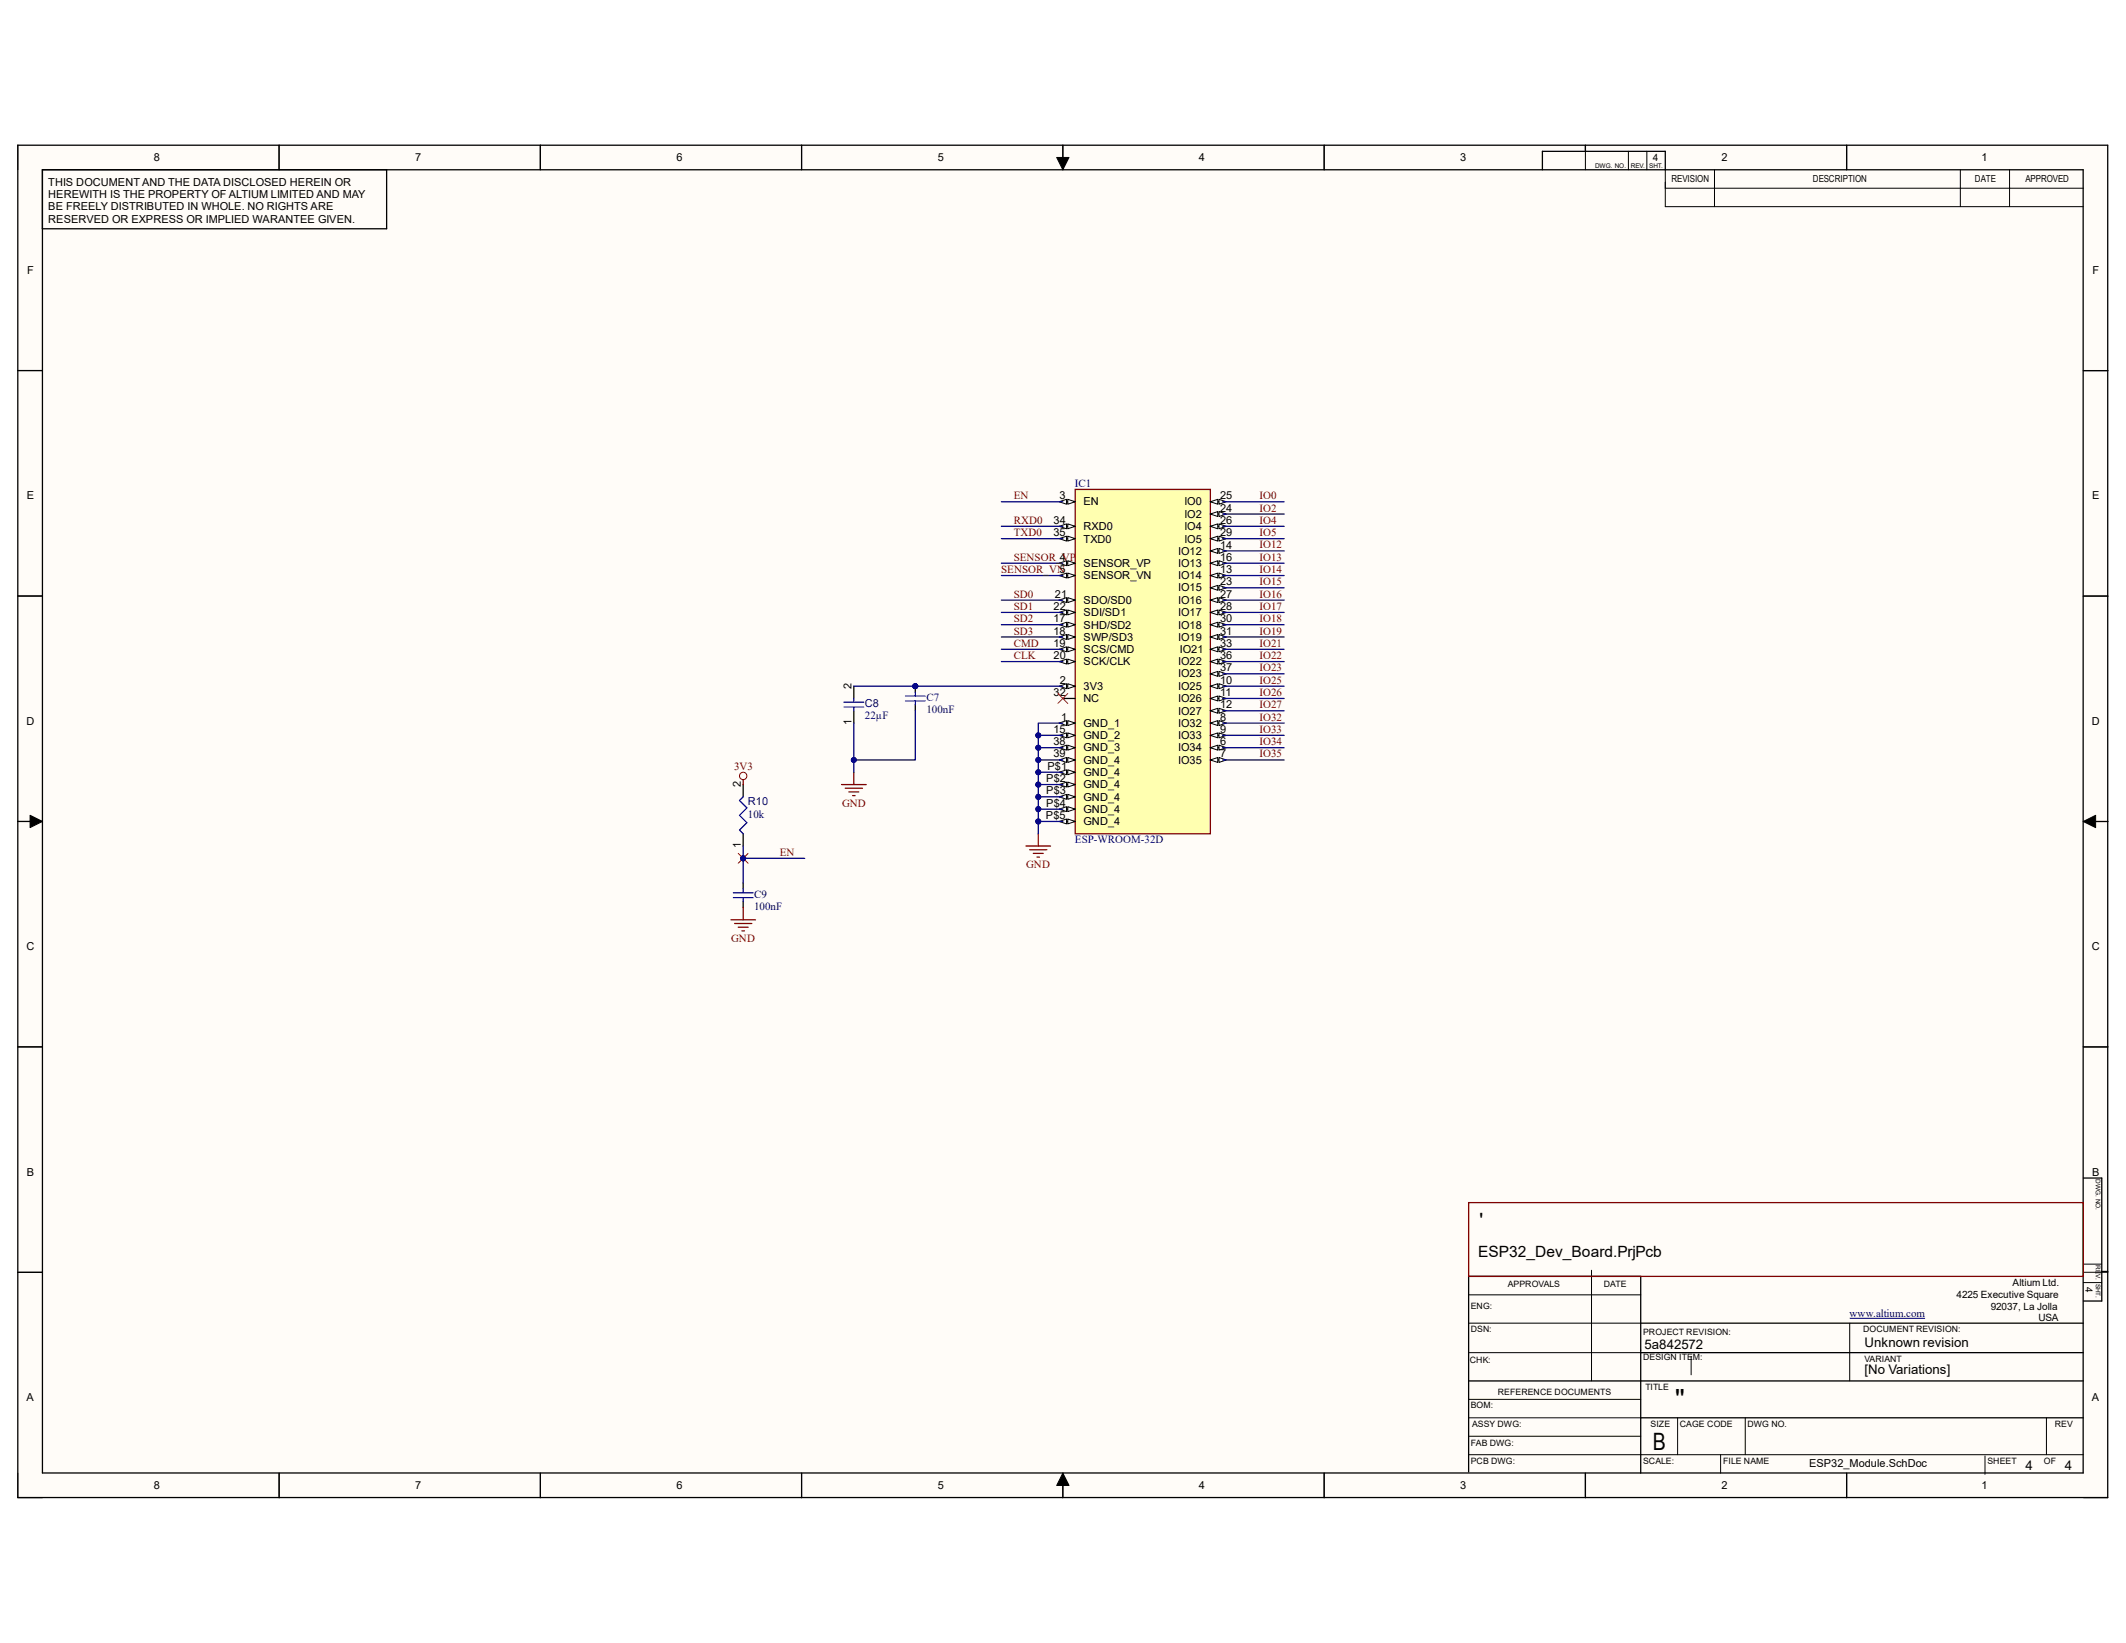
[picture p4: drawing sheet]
<svg xmlns="http://www.w3.org/2000/svg" width="279mm" height="216mm" viewBox="0 0 279 216" stroke-linecap="round" stroke-linejoin="round" font-family="sans-serif">
<g fill="#fffcf8">
<path d="M2.3 19.1h274.7v177.7h-274.7z" fill-rule="evenodd"/>
<path d="M5.6 22.3h268.2v171.3h-268.2z" fill-rule="evenodd"/>
</g>
<g fill="none" stroke="#000" stroke-width=".13">
<path d="M2.3 19.1v3.2M36.7 19.1v3.2M71 19.1v3.2M105.3 19.1v3.2M139.7 19.1v3.2M174 19.1v3.2M208.4 19.1v3.2M214 19.9v2.4M216.4 19.9v2.4M242.7 19.1v3.2M138.9 20.7h1.6l-.8 1.6zM218.9 22.3v4.9h54.9"/>
<path d="M218.9 24.7h54.9M225.3 22.3v4.9M257.6 22.3v4.9M264.1 22.3v4.9M2.3 48.7h3.3M273.8 48.7h3.2M2.3 78.3h3.3M273.8 78.3h3.2M2.3 107.9h3.3M4 107.1l1.6 .8-1.6 .8zM273.8 107.9l1.6-.8v1.7zM273.8 107.9h3.2"/>
<path d="M2.3 137.6h3.3M273.8 137.6h3.2M2.3 167.2h3.3M193 173.9h22.6M193 170.1h22.6M193 177.7h22.6M209.2 166.9v14.6M222.2 178.2v2.5M243.1 173.9v7.6M273.8 167.2h3.2M273.8 168.5h2.4M273.8 166.1h2.4"/>
<path d="M2.3 193.6v3.2h3.3M36.7 193.6v3.2M71 193.6v3.2M105.3 193.6v3.2M139.7 193.6l.8 1.6h-1.6zM139.7 193.6v3.2M174 193.6v3.2M193 191.2h80.8M193 186.3h22.6M193 183.9h22.6M193 188.7h22.6M208.4 193.6v3.2"/>
<path d="M220.5 186.3v4.9M226.1 191.2v2.4M229.4 186.3v4.9M242.7 193.6v3.2M260.9 191.3v2.4M268.9 186.3v4.9M273.8 196.8h3.2"/>
</g>
<g fill="none" stroke="#000" stroke-width=".17">
<path d="M2.3 19.1h274.7v177.7h-274.7zM36.7 19.1v3.2M71 19.1v3.2M105.3 19.1v3.2M139.7 19.1v3.2M174 19.1v3.2M208.4 19.1v.8M242.7 19.1v3.2M5.6 22.3h268.2v171.3h-268.2zM50.8 22.3v7.8h-45.2M202.7 22.3v-2.4h16.2v2.4M2.3 48.7h3.3"/>
<path d="M273.8 48.7h3.2M2.3 78.3h3.3M273.8 78.3h3.2M2.3 107.9h3.3M273.8 107.9h3.2M2.3 137.6h3.3M273.8 137.6h3.2M273.8 154.8h2.4v16.2h-2.4M2.3 167.2h3.3M215.6 173.9h58.2M215.6 177.7h58.2M276.2 167.1h.8"/>
<path d="M36.7 193.6v3.2M71 193.6v3.2M105.3 193.6v3.2M139.7 193.6v3.2M174 193.6v3.2M193 193.4v-25.7h22.6v25.9M193 181.5h80.8M208.4 193.6v3.2M215.6 186.3h58.2M242.7 193.6v3.2"/>
</g>
<path d="M138.9 20.7h1.6l-.8 1.6zM4 107.1l1.6 .8-1.6 .8zM273.8 107.9l1.6-.8v1.7zM139.7 193.6l.8 1.6h-1.6z" fill="#000"/>
<path d="M193 158h80.8v9.7h-80.8z" fill="none" stroke="#800000" stroke-width=".17"/>
<path d="M243.1 173.2h9.9" fill="none" stroke="#000080" stroke-width=".13"/>
<path d="M141.3 64.3h17.8v45.3h-17.8z" fill-rule="evenodd" fill="#ffffb0"/>
<path d="M141.3 64.3h17.8v45.3h-17.8z" fill="none" stroke="#800000" stroke-width=".17"/>
<path d="M139.7 65.9h1.6" fill="none" stroke="#000" stroke-width=".17"/>
<path d="M140.3 65.6l1 .3-1 .4z" fill="#f8fcff"/>
<path d="M140.3 65.6l1 .3-1 .4z" fill="none" stroke="#000" stroke-width=".13"/>
<path d="M139.2 65.9l1-.3v.7z" fill="#f8fcff"/>
<path d="M139.2 65.9l1-.3v.7z" fill="none" stroke="#000" stroke-width=".13"/>
<path d="M139.7 69.2h1.6" fill="none" stroke="#000" stroke-width=".17"/>
<path d="M140.3 68.8l1 .4-1 .3z" fill="#f8fcff"/>
<path d="M140.3 68.8l1 .4-1 .3z" fill="none" stroke="#000" stroke-width=".13"/>
<path d="M139.2 69.2l1-.4v.7z" fill="#f8fcff"/>
<path d="M139.2 69.2l1-.4v.7z" fill="none" stroke="#000" stroke-width=".13"/>
<path d="M139.7 70.8h1.6" fill="none" stroke="#000" stroke-width=".17"/>
<path d="M140.3 70.5l1 .3-1 .3z" fill="#f8fcff"/>
<path d="M140.3 70.5l1 .3-1 .3z" fill="none" stroke="#000" stroke-width=".13"/>
<path d="M139.2 70.8l1-.3v.6z" fill="#f8fcff"/>
<path d="M139.2 70.8l1-.3v.6z" fill="none" stroke="#000" stroke-width=".13"/>
<path d="M139.7 74h1.6" fill="none" stroke="#000" stroke-width=".17"/>
<path d="M140.3 73.7l1 .3-1 .3z" fill="#f8fcff"/>
<path d="M140.3 73.7l1 .3-1 .3z" fill="none" stroke="#000" stroke-width=".13"/>
<path d="M139.2 74l1-.3v.6z" fill="#f8fcff"/>
<path d="M139.2 74l1-.3v.6z" fill="none" stroke="#000" stroke-width=".13"/>
<path d="M139.7 75.6h1.6" fill="none" stroke="#000" stroke-width=".17"/>
<path d="M140.3 75.3l1 .3-1 .4z" fill="#f8fcff"/>
<path d="M140.3 75.3l1 .3-1 .4z" fill="none" stroke="#000" stroke-width=".13"/>
<path d="M139.2 75.6l1-.3v.7z" fill="#f8fcff"/>
<path d="M139.2 75.6l1-.3v.7z" fill="none" stroke="#000" stroke-width=".13"/>
<path d="M139.7 78.9h1.6" fill="none" stroke="#000" stroke-width=".17"/>
<path d="M140.3 78.5l1 .4-1 .3z" fill="#f8fcff"/>
<path d="M140.3 78.5l1 .4-1 .3z" fill="none" stroke="#000" stroke-width=".13"/>
<path d="M139.2 78.9l1-.4v.7z" fill="#f8fcff"/>
<path d="M139.2 78.9l1-.4v.7z" fill="none" stroke="#000" stroke-width=".13"/>
<path d="M139.7 80.5h1.6" fill="none" stroke="#000" stroke-width=".17"/>
<path d="M140.3 80.2l1 .3-1 .3z" fill="#f8fcff"/>
<path d="M140.3 80.2l1 .3-1 .3z" fill="none" stroke="#000" stroke-width=".13"/>
<path d="M139.2 80.5l1-.3v.6z" fill="#f8fcff"/>
<path d="M139.2 80.5l1-.3v.6z" fill="none" stroke="#000" stroke-width=".13"/>
<path d="M139.7 82.1h1.6" fill="none" stroke="#000" stroke-width=".17"/>
<path d="M140.3 81.8l1 .3-1 .3z" fill="#f8fcff"/>
<path d="M140.3 81.8l1 .3-1 .3z" fill="none" stroke="#000" stroke-width=".13"/>
<path d="M139.2 82.1l1-.3v.6z" fill="#f8fcff"/>
<path d="M139.2 82.1l1-.3v.6z" fill="none" stroke="#000" stroke-width=".13"/>
<path d="M139.7 83.7h1.6" fill="none" stroke="#000" stroke-width=".17"/>
<path d="M140.3 83.4l1 .3-1 .3z" fill="#f8fcff"/>
<path d="M140.3 83.4l1 .3-1 .3z" fill="none" stroke="#000" stroke-width=".13"/>
<path d="M139.2 83.7l1-.3v.6z" fill="#f8fcff"/>
<path d="M139.2 83.7l1-.3v.6z" fill="none" stroke="#000" stroke-width=".13"/>
<path d="M139.7 85.3h1.6" fill="none" stroke="#000" stroke-width=".17"/>
<path d="M140.3 85l1 .3-1 .3z" fill="#f8fcff"/>
<path d="M140.3 85l1 .3-1 .3z" fill="none" stroke="#000" stroke-width=".13"/>
<path d="M139.2 85.3l1-.3v.6z" fill="#f8fcff"/>
<path d="M139.2 85.3l1-.3v.6z" fill="none" stroke="#000" stroke-width=".13"/>
<path d="M139.7 86.9h1.6" fill="none" stroke="#000" stroke-width=".17"/>
<path d="M140.3 86.6l1 .3-1 .4z" fill="#f8fcff"/>
<path d="M140.3 86.6l1 .3-1 .4z" fill="none" stroke="#000" stroke-width=".13"/>
<path d="M139.2 86.9l1-.3v.7z" fill="#f8fcff"/>
<path d="M139.2 86.9l1-.3v.7z" fill="none" stroke="#000" stroke-width=".13"/>
<path d="M139.7 90.2h1.6" fill="none" stroke="#000" stroke-width=".17"/>
<path d="M140.3 89.8l1 .4-1 .3z" fill="#f8fcff"/>
<path d="M140.3 89.8l1 .4-1 .3z" fill="none" stroke="#000" stroke-width=".13"/>
<path d="M139.2 90.2l1-.4v.7z" fill="#f8fcff"/>
<path d="M139.2 90.2l1-.4v.7z" fill="none" stroke="#000" stroke-width=".13"/>
<path d="M139.7 91.8h1.6M139.7 95h1.6" fill="none" stroke="#000" stroke-width=".17"/>
<path d="M140.3 94.7l1 .3-1 .3z" fill="#f8fcff"/>
<path d="M140.3 94.7l1 .3-1 .3z" fill="none" stroke="#000" stroke-width=".13"/>
<path d="M139.2 95l1-.3v.6z" fill="#f8fcff"/>
<path d="M139.2 95l1-.3v.6z" fill="none" stroke="#000" stroke-width=".13"/>
<path d="M139.7 96.6h1.6" fill="none" stroke="#000" stroke-width=".17"/>
<path d="M140.3 96.3l1 .3-1 .4z" fill="#f8fcff"/>
<path d="M140.3 96.3l1 .3-1 .4z" fill="none" stroke="#000" stroke-width=".13"/>
<path d="M139.2 96.6l1-.3v.7z" fill="#f8fcff"/>
<path d="M139.2 96.6l1-.3v.7z" fill="none" stroke="#000" stroke-width=".13"/>
<path d="M139.7 98.3h1.6" fill="none" stroke="#000" stroke-width=".17"/>
<path d="M140.3 97.9l1 .4-1 .3z" fill="#f8fcff"/>
<path d="M140.3 97.9l1 .4-1 .3z" fill="none" stroke="#000" stroke-width=".13"/>
<path d="M139.2 98.3l1-.4v.7z" fill="#f8fcff"/>
<path d="M139.2 98.3l1-.4v.7z" fill="none" stroke="#000" stroke-width=".13"/>
<path d="M139.7 99.9h1.6" fill="none" stroke="#000" stroke-width=".17"/>
<path d="M140.3 99.5l1 .4-1 .3z" fill="#f8fcff"/>
<path d="M140.3 99.5l1 .4-1 .3z" fill="none" stroke="#000" stroke-width=".13"/>
<path d="M139.2 99.9l1-.4v.7z" fill="#f8fcff"/>
<path d="M139.2 99.9l1-.4v.7z" fill="none" stroke="#000" stroke-width=".13"/>
<path d="M139.7 101.5h1.6" fill="none" stroke="#000" stroke-width=".17"/>
<path d="M140.3 101.2l1 .3-1 .3z" fill="#f8fcff"/>
<path d="M140.3 101.2l1 .3-1 .3z" fill="none" stroke="#000" stroke-width=".13"/>
<path d="M139.2 101.5l1-.3v.6z" fill="#f8fcff"/>
<path d="M139.2 101.5l1-.3v.6z" fill="none" stroke="#000" stroke-width=".13"/>
<path d="M139.7 103.1h1.6" fill="none" stroke="#000" stroke-width=".17"/>
<path d="M140.3 102.8l1 .3-1 .3z" fill="#f8fcff"/>
<path d="M140.3 102.8l1 .3-1 .3z" fill="none" stroke="#000" stroke-width=".13"/>
<path d="M139.2 103.1l1-.3v.6z" fill="#f8fcff"/>
<path d="M139.2 103.1l1-.3v.6z" fill="none" stroke="#000" stroke-width=".13"/>
<path d="M139.7 104.7h1.6" fill="none" stroke="#000" stroke-width=".17"/>
<path d="M140.3 104.4l1 .3-1 .3z" fill="#f8fcff"/>
<path d="M140.3 104.4l1 .3-1 .3z" fill="none" stroke="#000" stroke-width=".13"/>
<path d="M139.2 104.7l1-.3v.6z" fill="#f8fcff"/>
<path d="M139.2 104.7l1-.3v.6z" fill="none" stroke="#000" stroke-width=".13"/>
<path d="M139.7 106.3h1.6" fill="none" stroke="#000" stroke-width=".17"/>
<path d="M140.3 106l1 .3-1 .3z" fill="#f8fcff"/>
<path d="M140.3 106l1 .3-1 .3z" fill="none" stroke="#000" stroke-width=".13"/>
<path d="M139.2 106.3l1-.3v.6z" fill="#f8fcff"/>
<path d="M139.2 106.3l1-.3v.6z" fill="none" stroke="#000" stroke-width=".13"/>
<path d="M139.7 107.9h1.6" fill="none" stroke="#000" stroke-width=".17"/>
<path d="M140.3 107.6l1 .3-1 .4z" fill="#f8fcff"/>
<path d="M140.3 107.6l1 .3-1 .4z" fill="none" stroke="#000" stroke-width=".13"/>
<path d="M139.2 107.9l1-.3v.7z" fill="#f8fcff"/>
<path d="M139.2 107.9l1-.3v.7z" fill="none" stroke="#000" stroke-width=".13"/>
<path d="M159.1 65.9h1.6" fill="none" stroke="#000" stroke-width=".17"/>
<path d="M159.1 65.9l.9-.3v.7z" fill="#f8fcff"/>
<path d="M159.1 65.9l.9-.3v.7z" fill="none" stroke="#000" stroke-width=".13"/>
<path d="M160.2 65.6l1 .3-1 .4z" fill="#f8fcff"/>
<path d="M160.2 65.6l1 .3-1 .4z" fill="none" stroke="#000" stroke-width=".13"/>
<path d="M159.1 67.5h1.6" fill="none" stroke="#000" stroke-width=".17"/>
<path d="M159.1 67.5l.9-.3v.7z" fill="#f8fcff"/>
<path d="M159.1 67.5l.9-.3v.7z" fill="none" stroke="#000" stroke-width=".13"/>
<path d="M160.2 67.2l1 .3-1 .4z" fill="#f8fcff"/>
<path d="M160.2 67.2l1 .3-1 .4z" fill="none" stroke="#000" stroke-width=".13"/>
<path d="M159.1 69.2h1.6" fill="none" stroke="#000" stroke-width=".17"/>
<path d="M159.1 69.2l.9-.4v.7z" fill="#f8fcff"/>
<path d="M159.1 69.2l.9-.4v.7z" fill="none" stroke="#000" stroke-width=".13"/>
<path d="M160.2 68.8l1 .4-1 .3z" fill="#f8fcff"/>
<path d="M160.2 68.8l1 .4-1 .3z" fill="none" stroke="#000" stroke-width=".13"/>
<path d="M159.1 70.8h1.6" fill="none" stroke="#000" stroke-width=".17"/>
<path d="M159.1 70.8l.9-.3v.6z" fill="#f8fcff"/>
<path d="M159.1 70.8l.9-.3v.6z" fill="none" stroke="#000" stroke-width=".13"/>
<path d="M160.2 70.5l1 .3-1 .3z" fill="#f8fcff"/>
<path d="M160.2 70.5l1 .3-1 .3z" fill="none" stroke="#000" stroke-width=".13"/>
<path d="M159.1 72.4h1.6" fill="none" stroke="#000" stroke-width=".17"/>
<path d="M159.1 72.4l.9-.3v.6z" fill="#f8fcff"/>
<path d="M159.1 72.4l.9-.3v.6z" fill="none" stroke="#000" stroke-width=".13"/>
<path d="M160.2 72.1l1 .3-1 .3z" fill="#f8fcff"/>
<path d="M160.2 72.1l1 .3-1 .3z" fill="none" stroke="#000" stroke-width=".13"/>
<path d="M159.1 74h1.6" fill="none" stroke="#000" stroke-width=".17"/>
<path d="M159.1 74l.9-.3v.6z" fill="#f8fcff"/>
<path d="M159.1 74l.9-.3v.6z" fill="none" stroke="#000" stroke-width=".13"/>
<path d="M160.2 73.7l1 .3-1 .3z" fill="#f8fcff"/>
<path d="M160.2 73.7l1 .3-1 .3z" fill="none" stroke="#000" stroke-width=".13"/>
<path d="M159.1 75.6h1.6" fill="none" stroke="#000" stroke-width=".17"/>
<path d="M159.1 75.6l.9-.3v.7z" fill="#f8fcff"/>
<path d="M159.1 75.6l.9-.3v.7z" fill="none" stroke="#000" stroke-width=".13"/>
<path d="M160.2 75.3l1 .3-1 .4z" fill="#f8fcff"/>
<path d="M160.2 75.3l1 .3-1 .4z" fill="none" stroke="#000" stroke-width=".13"/>
<path d="M159.1 77.2h1.6" fill="none" stroke="#000" stroke-width=".17"/>
<path d="M159.1 77.2l.9-.3v.7z" fill="#f8fcff"/>
<path d="M159.1 77.2l.9-.3v.7z" fill="none" stroke="#000" stroke-width=".13"/>
<path d="M160.2 76.9l1 .3-1 .4z" fill="#f8fcff"/>
<path d="M160.2 76.9l1 .3-1 .4z" fill="none" stroke="#000" stroke-width=".13"/>
<path d="M159.1 78.9h1.6" fill="none" stroke="#000" stroke-width=".17"/>
<path d="M159.1 78.9l.9-.4v.7z" fill="#f8fcff"/>
<path d="M159.1 78.9l.9-.4v.7z" fill="none" stroke="#000" stroke-width=".13"/>
<path d="M160.2 78.5l1 .4-1 .3z" fill="#f8fcff"/>
<path d="M160.2 78.5l1 .4-1 .3z" fill="none" stroke="#000" stroke-width=".13"/>
<path d="M159.1 80.5h1.6" fill="none" stroke="#000" stroke-width=".17"/>
<path d="M159.1 80.5l.9-.3v.6z" fill="#f8fcff"/>
<path d="M159.1 80.5l.9-.3v.6z" fill="none" stroke="#000" stroke-width=".13"/>
<path d="M160.2 80.2l1 .3-1 .3z" fill="#f8fcff"/>
<path d="M160.2 80.2l1 .3-1 .3z" fill="none" stroke="#000" stroke-width=".13"/>
<path d="M159.1 82.1h1.6" fill="none" stroke="#000" stroke-width=".17"/>
<path d="M159.1 82.1l.9-.3v.6z" fill="#f8fcff"/>
<path d="M159.1 82.1l.9-.3v.6z" fill="none" stroke="#000" stroke-width=".13"/>
<path d="M160.2 81.8l1 .3-1 .3z" fill="#f8fcff"/>
<path d="M160.2 81.8l1 .3-1 .3z" fill="none" stroke="#000" stroke-width=".13"/>
<path d="M159.1 83.7h1.6" fill="none" stroke="#000" stroke-width=".17"/>
<path d="M159.1 83.7l.9-.3v.6z" fill="#f8fcff"/>
<path d="M159.1 83.7l.9-.3v.6z" fill="none" stroke="#000" stroke-width=".13"/>
<path d="M160.2 83.4l1 .3-1 .3z" fill="#f8fcff"/>
<path d="M160.2 83.4l1 .3-1 .3z" fill="none" stroke="#000" stroke-width=".13"/>
<path d="M159.1 85.3h1.6" fill="none" stroke="#000" stroke-width=".17"/>
<path d="M159.1 85.3l.9-.3v.6z" fill="#f8fcff"/>
<path d="M159.1 85.3l.9-.3v.6z" fill="none" stroke="#000" stroke-width=".13"/>
<path d="M160.2 85l1 .3-1 .3z" fill="#f8fcff"/>
<path d="M160.2 85l1 .3-1 .3z" fill="none" stroke="#000" stroke-width=".13"/>
<path d="M159.1 86.9h1.6" fill="none" stroke="#000" stroke-width=".17"/>
<path d="M159.1 86.9l.9-.3v.7z" fill="#f8fcff"/>
<path d="M159.1 86.9l.9-.3v.7z" fill="none" stroke="#000" stroke-width=".13"/>
<path d="M160.2 86.6l1 .3-1 .4z" fill="#f8fcff"/>
<path d="M160.2 86.6l1 .3-1 .4z" fill="none" stroke="#000" stroke-width=".13"/>
<path d="M159.1 88.6h1.6" fill="none" stroke="#000" stroke-width=".17"/>
<path d="M159.1 88.6l.9-.4v.7z" fill="#f8fcff"/>
<path d="M159.1 88.6l.9-.4v.7z" fill="none" stroke="#000" stroke-width=".13"/>
<path d="M160.2 88.2l1 .4-1 .3z" fill="#f8fcff"/>
<path d="M160.2 88.2l1 .4-1 .3z" fill="none" stroke="#000" stroke-width=".13"/>
<path d="M159.1 90.2h1.6" fill="none" stroke="#000" stroke-width=".17"/>
<path d="M159.1 90.2l.9-.4v.7z" fill="#f8fcff"/>
<path d="M159.1 90.2l.9-.4v.7z" fill="none" stroke="#000" stroke-width=".13"/>
<path d="M160.2 89.8l1 .4-1 .3z" fill="#f8fcff"/>
<path d="M160.2 89.8l1 .4-1 .3z" fill="none" stroke="#000" stroke-width=".13"/>
<path d="M159.1 91.8h1.6" fill="none" stroke="#000" stroke-width=".17"/>
<path d="M159.1 91.8l.9-.3v.6z" fill="#f8fcff"/>
<path d="M159.1 91.8l.9-.3v.6z" fill="none" stroke="#000" stroke-width=".13"/>
<path d="M160.2 91.5l1 .3-1 .3z" fill="#f8fcff"/>
<path d="M160.2 91.5l1 .3-1 .3z" fill="none" stroke="#000" stroke-width=".13"/>
<path d="M159.1 93.4h1.6" fill="none" stroke="#000" stroke-width=".17"/>
<path d="M159.1 93.4l.9-.3v.6z" fill="#f8fcff"/>
<path d="M159.1 93.4l.9-.3v.6z" fill="none" stroke="#000" stroke-width=".13"/>
<path d="M160.2 93.1l1 .3-1 .3z" fill="#f8fcff"/>
<path d="M160.2 93.1l1 .3-1 .3z" fill="none" stroke="#000" stroke-width=".13"/>
<path d="M159.1 95h1.6" fill="none" stroke="#000" stroke-width=".17"/>
<path d="M159.1 95l.9-.3v.6z" fill="#f8fcff"/>
<path d="M159.1 95l.9-.3v.6z" fill="none" stroke="#000" stroke-width=".13"/>
<path d="M160.2 94.7l1 .3-1 .3z" fill="#f8fcff"/>
<path d="M160.2 94.7l1 .3-1 .3z" fill="none" stroke="#000" stroke-width=".13"/>
<path d="M159.1 96.6h1.6" fill="none" stroke="#000" stroke-width=".17"/>
<path d="M159.1 96.6l.9-.3v.7z" fill="#f8fcff"/>
<path d="M159.1 96.6l.9-.3v.7z" fill="none" stroke="#000" stroke-width=".13"/>
<path d="M160.2 96.3l1 .3-1 .4z" fill="#f8fcff"/>
<path d="M160.2 96.3l1 .3-1 .4z" fill="none" stroke="#000" stroke-width=".13"/>
<path d="M159.1 98.3h1.6" fill="none" stroke="#000" stroke-width=".17"/>
<path d="M159.1 98.3l.9-.4v.7z" fill="#f8fcff"/>
<path d="M159.1 98.3l.9-.4v.7z" fill="none" stroke="#000" stroke-width=".13"/>
<path d="M160.2 97.9l1 .4-1 .3z" fill="#f8fcff"/>
<path d="M160.2 97.9l1 .4-1 .3z" fill="none" stroke="#000" stroke-width=".13"/>
<path d="M159.1 99.9h1.6" fill="none" stroke="#000" stroke-width=".17"/>
<path d="M159.1 99.9l.9-.4v.7z" fill="#f8fcff"/>
<path d="M159.1 99.9l.9-.4v.7z" fill="none" stroke="#000" stroke-width=".13"/>
<path d="M160.2 99.5l1 .4-1 .3z" fill="#f8fcff"/>
<path d="M160.2 99.5l1 .4-1 .3z" fill="none" stroke="#000" stroke-width=".13"/>
<path d="M112.2 90.2v1.6M112.2 93.4v1.6" fill="none" stroke="#000" stroke-width=".17"/>
<path d="M110.9 92.3h2.6M110.9 92.9h2.6M112.2 91.8v.5M112.2 92.9v.5" fill="none" stroke="#00f" stroke-width=".17"/>
<circle cx="120.3" cy="90.2" r=".32" fill="#000080"/>
<circle cx="120.3" cy="90.2" r=".32" fill="none" stroke="#000080" stroke-width=".13"/>
<path d="M120.3 90.2v.8M120.3 92.6v.8" fill="none" stroke="#000" stroke-width=".17"/>
<circle cx="120.3" cy="90.2" r=".32" fill="#000080"/>
<circle cx="120.3" cy="90.2" r=".32" fill="none" stroke="#000080" stroke-width=".13"/>
<path d="M119 91.5h2.6M119 92.1h2.6M120.3 91v.5M120.3 92.1v.5M96.4 117.3h2.6M96.4 118h2.6M97.7 116.8v.5M97.7 118v.4M97.7 104.7l-.5 .5 1 1-1 .9 1 1-1 1 .5 .5" fill="none" stroke="#00f" stroke-width=".17"/>
<path d="M97.7 103.1v1.6M97.7 109.6v1.6M97.7 116v.8M97.7 118.4v.9" fill="none" stroke="#000" stroke-width=".17"/>
<path d="M97.7 111.2v4.8" fill="none" stroke="#000080" stroke-width=".17"/>
<circle cx="97.7" cy="112.8" r=".32" fill="#000080"/>
<circle cx="97.7" cy="112.8" r=".32" fill="none" stroke="#000080" stroke-width=".13"/>
<path d="M120.3 90.2h19.4" fill="none" stroke="#000080" stroke-width=".17"/>
<circle cx="120.3" cy="90.2" r=".32" fill="#000080"/>
<circle cx="120.3" cy="90.2" r=".32" fill="none" stroke="#000080" stroke-width=".13"/>
<path d="M112.2 90.2h8.1" fill="none" stroke="#000080" stroke-width=".17"/>
<circle cx="120.3" cy="90.2" r=".32" fill="#000080"/>
<circle cx="120.3" cy="90.2" r=".32" fill="none" stroke="#000080" stroke-width=".13"/>
<path d="M120.3 93.4v6.5h-8.1v-4.9" fill="none" stroke="#000080" stroke-width=".17"/>
<circle cx="112.2" cy="99.9" r=".32" fill="#000080"/>
<circle cx="112.2" cy="99.9" r=".32" fill="none" stroke="#000080" stroke-width=".13"/>
<path d="M110.6 103.1h3.2M111.1 103.6h2.2M111.6 104.1h1.3M112.1 104.5h.3M112.2 101.5v1.6" fill="none" stroke="#800000" stroke-width=".17"/>
<path d="M112.2 99.9v1.6" fill="none" stroke="#000080" stroke-width=".17"/>
<circle cx="112.2" cy="99.9" r=".32" fill="#000080"/>
<circle cx="112.2" cy="99.9" r=".32" fill="none" stroke="#000080" stroke-width=".13"/>
<path d="M97.7 102.4v.7M97.7 119.3v1.6M134.8 111.2h3.3M135.3 111.7h2.3M135.8 112.1h1.3M136.3 112.6h.3M136.5 109.6v1.6M96.1 120.9h3.2M96.5 121.4h2.3M97 121.8h1.3M97.5 122.3h.3" fill="none" stroke="#800000" stroke-width=".17"/>
<circle cx="97.7" cy="102" r=".49" fill="none" stroke="#800000" stroke-width=".13"/>
<path d="M139.7 107.9h-3.2v1.7" fill="none" stroke="#000080" stroke-width=".17"/>
<circle cx="136.5" cy="107.9" r=".32" fill="#000080"/>
<circle cx="136.5" cy="107.9" r=".32" fill="none" stroke="#000080" stroke-width=".13"/>
<path d="M139.7 106.3h-3.2v1.6" fill="none" stroke="#000080" stroke-width=".17"/>
<circle cx="136.5" cy="106.3" r=".32" fill="#000080"/>
<circle cx="136.5" cy="106.3" r=".32" fill="none" stroke="#000080" stroke-width=".13"/>
<circle cx="136.5" cy="107.9" r=".32" fill="#000080"/>
<circle cx="136.5" cy="107.9" r=".32" fill="none" stroke="#000080" stroke-width=".13"/>
<path d="M139.7 104.7h-3.2v1.6" fill="none" stroke="#000080" stroke-width=".17"/>
<circle cx="136.5" cy="104.7" r=".32" fill="#000080"/>
<circle cx="136.5" cy="104.7" r=".32" fill="none" stroke="#000080" stroke-width=".13"/>
<circle cx="136.5" cy="106.3" r=".32" fill="#000080"/>
<circle cx="136.5" cy="106.3" r=".32" fill="none" stroke="#000080" stroke-width=".13"/>
<path d="M139.7 103.1h-3.2v1.6" fill="none" stroke="#000080" stroke-width=".17"/>
<circle cx="136.5" cy="103.1" r=".32" fill="#000080"/>
<circle cx="136.5" cy="103.1" r=".32" fill="none" stroke="#000080" stroke-width=".13"/>
<circle cx="136.5" cy="104.7" r=".32" fill="#000080"/>
<circle cx="136.5" cy="104.7" r=".32" fill="none" stroke="#000080" stroke-width=".13"/>
<path d="M139.7 101.5h-3.2v1.6" fill="none" stroke="#000080" stroke-width=".17"/>
<circle cx="136.5" cy="101.5" r=".32" fill="#000080"/>
<circle cx="136.5" cy="101.5" r=".32" fill="none" stroke="#000080" stroke-width=".13"/>
<circle cx="136.5" cy="103.1" r=".32" fill="#000080"/>
<circle cx="136.5" cy="103.1" r=".32" fill="none" stroke="#000080" stroke-width=".13"/>
<path d="M139.7 99.9h-3.2v1.6" fill="none" stroke="#000080" stroke-width=".17"/>
<circle cx="136.5" cy="99.9" r=".32" fill="#000080"/>
<circle cx="136.5" cy="99.9" r=".32" fill="none" stroke="#000080" stroke-width=".13"/>
<circle cx="136.5" cy="101.5" r=".32" fill="#000080"/>
<circle cx="136.5" cy="101.5" r=".32" fill="none" stroke="#000080" stroke-width=".13"/>
<path d="M139.7 98.3h-3.2v1.6" fill="none" stroke="#000080" stroke-width=".17"/>
<circle cx="136.5" cy="98.3" r=".32" fill="#000080"/>
<circle cx="136.5" cy="98.3" r=".32" fill="none" stroke="#000080" stroke-width=".13"/>
<circle cx="136.5" cy="99.9" r=".32" fill="#000080"/>
<circle cx="136.5" cy="99.9" r=".32" fill="none" stroke="#000080" stroke-width=".13"/>
<path d="M139.7 96.6h-3.2v1.7" fill="none" stroke="#000080" stroke-width=".17"/>
<circle cx="136.5" cy="96.6" r=".32" fill="#000080"/>
<circle cx="136.5" cy="96.6" r=".32" fill="none" stroke="#000080" stroke-width=".13"/>
<circle cx="136.5" cy="98.3" r=".32" fill="#000080"/>
<circle cx="136.5" cy="98.3" r=".32" fill="none" stroke="#000080" stroke-width=".13"/>
<path d="M139.7 95h-3.2v1.6" fill="none" stroke="#000080" stroke-width=".17"/>
<circle cx="136.5" cy="96.6" r=".32" fill="#000080"/>
<circle cx="136.5" cy="96.6" r=".32" fill="none" stroke="#000080" stroke-width=".13"/>
<path d="M139 91.1l1.3 1.3M140.3 91.1l-1.3 1.3" fill="none" stroke="#f00" stroke-width=".13"/>
<g fill="none" stroke="#000080" stroke-width=".17">
<path d="M131.6 65.9h8.1M131.6 69.2h8.1M131.6 70.8h8.1M131.6 74h8.1M131.6 75.6h8.1M131.6 78.9h8.1M160.7 65.9h8.1M160.7 67.5h8.1M160.7 69.2h8.1M160.7 70.8h8.1M160.7 72.4h8.1M160.7 74h8.1"/>
<path d="M160.7 75.6h8.1M160.7 77.2h8.1M160.7 78.9h8.1M131.6 80.5h8.1M131.6 82.1h8.1M131.6 83.7h8.1M131.6 85.3h8.1M131.6 86.9h8.1M160.7 80.5h8.1M160.7 82.1h8.1M160.7 83.7h8.1M160.7 85.3h8.1"/>
<path d="M160.7 86.9h8.1M160.7 88.6h8.1M160.7 90.2h8.1M160.7 91.8h8.1M160.7 93.4h8.1M160.7 95h8.1M160.7 96.6h8.1M160.7 98.3h8.1M160.7 99.9h8.1M97.7 112.8h8"/>
</g>
<circle cx="97.7" cy="112.8" r=".32" fill="#000080"/>
<circle cx="97.7" cy="112.8" r=".32" fill="none" stroke="#000080" stroke-width=".13"/>
<path d="M97 112.1l1.3 1.3M98.3 112.1l-1.3 1.3" fill="none" stroke="#f00" stroke-width=".13"/>
<circle cx="97.7" cy="112.8" r=".32" fill="#000080"/>
<circle cx="97.7" cy="112.8" r=".32" fill="none" stroke="#000080" stroke-width=".13"/>
<text font-size="3.5" x="220.1" y="185.1">''</text>
<text font-size="3.1" x="217.2" y="190.5">B</text>
<text font-size="2.6" x="194.4" y="161.2">'</text>
<text font-size="2" x="194.3" y="165.2">ESP32_Dev_Board.PrjPcb</text>
<g font-size="1.7">
<text x="216.1" y="177.2">5a842572</text>
<text x="245" y="177">Unknown revision</text>
<text x="245" y="180.6">[No Variations]</text>
<text x="266.2" y="193.2">4</text>
<text x="271.4" y="193.2">4</text>
</g>
<g font-size="1.4">
<text x="20.2" y="21.2">8</text>
<text x="54.6" y="21.2">7</text>
<text x="88.9" y="21.2">6</text>
<text x="123.2" y="21.2">5</text>
<text x="157.6" y="21.2">4</text>
<text x="191.9" y="21.2">3</text>
<text x="226.2" y="21.2">2</text>
<text x="260.4" y="21.2">1</text>
<text x="6.3" y="24.4">THIS DOCUMENT AND THE DATA DISCLOSED HEREIN OR</text>
<text x="6.3" y="26">HEREWITH IS THE PROPERTY OF ALTIUM LIMITED AND MAY</text>
<text x="6.3" y="27.6">BE FREELY DISTRIBUTED IN WHOLE. NO RIGHTS ARE</text>
<text x="6.3" y="29.3">RESERVED OR EXPRESS OR IMPLIED WARANTEE GIVEN.</text>
<text x="3.6" y="36">F</text>
<text x="275" y="36">F</text>
<text x="3.5" y="65.6">E</text>
<text x="139.2" y="65.6">3</text>
<text x="160.4" y="65.6">25</text>
<text x="275" y="65.6">E</text>
<text x="138.4" y="70.4">35</text>
<text x="138.5" y="68.8">34</text>
<text x="142.4" y="66.4">EN</text>
<text x="142.4" y="69.6">RXD0</text>
<text x="142.4" y="71.3">TXD0</text>
<text x="155.7" y="66.4">IO0</text>
<text x="155.7" y="68">IO2</text>
<text x="155.7" y="69.6">IO4</text>
<text x="155.7" y="71.3">IO5</text>
<text x="160.4" y="67.2">24</text>
<text x="160.4" y="68.8">26</text>
<text x="160.4" y="70.4">29</text>
<text x="139.2" y="75.3">5</text>
<text x="139.3" y="73.7">4</text>
<text x="142.4" y="74.5">SENSOR_VP</text>
<text x="142.4" y="76.1">SENSOR_VN</text>
<text x="154.9" y="72.9">IO12</text>
<text x="154.9" y="74.5">IO13</text>
<text x="154.9" y="76.1">IO14</text>
<text x="154.9" y="77.7">IO15</text>
<text x="160.4" y="72.1">14</text>
<text x="160.4" y="73.7">16</text>
<text x="160.4" y="75.3">13</text>
<text x="160.4" y="76.9">23</text>
<text x="138.4" y="81.8">17</text>
<text x="138.4" y="83.4">18</text>
<text x="138.5" y="80.1">22</text>
<text x="138.6" y="78.5">21</text>
<text x="142.4" y="79.3">SDO/SD0</text>
<text x="142.4" y="81">SDI/SD1</text>
<text x="142.4" y="82.6">SHD/SD2</text>
<text x="154.9" y="79.3">IO16</text>
<text x="154.9" y="81">IO17</text>
<text x="154.9" y="82.6">IO18</text>
<text x="160.4" y="78.5">27</text>
<text x="160.4" y="80.1">28</text>
<text x="160.4" y="81.8">30</text>
<text x="160.4" y="83.4">31</text>
<text x="138.4" y="85">19</text>
<text x="138.5" y="86.6">20</text>
<text x="139.3" y="89.8">2</text>
<text x="142.4" y="84.2">SWP/SD3</text>
<text x="142.4" y="85.8">SCS/CMD</text>
<text x="142.4" y="87.4">SCK/CLK</text>
<text x="154.9" y="84.2">IO19</text>
<text x="154.9" y="87.4">IO22</text>
<text x="154.9" y="89">IO23</text>
<text x="155.1" y="85.8">IO21</text>
<text x="160.4" y="85">33</text>
<text x="160.4" y="86.6">36</text>
<text x="160.4" y="88.2">37</text>
<text x="160.4" y="89.8">10</text>
<text x="3.5" y="95.2">D</text>
<text x="111.9" y="95.2" transform="rotate(-90 111.9 95.2)">1</text>
<text x="111.9" y="90.5" transform="rotate(-90 111.9 90.5)">2</text>
<text x="138.5" y="91.5">32</text>
<text x="139.4" y="94.7">1</text>
<text x="142.4" y="90.7">3V3</text>
<text x="142.4" y="92.3">NC</text>
<text x="142.4" y="95.5">GND_1</text>
<text x="154.9" y="90.7">IO25</text>
<text x="154.9" y="92.3">IO26</text>
<text x="154.9" y="93.9">IO27</text>
<text x="154.9" y="95.5">IO32</text>
<text x="160.4" y="91.5">11</text>
<text x="160.4" y="93.1">12</text>
<text x="160.4" y="94.7">8</text>
<text x="274.9" y="95.2">D</text>
<text x="137.7" y="101.2">P$1</text>
<text x="138.4" y="96.3">15</text>
<text x="138.4" y="97.9">38</text>
<text x="138.4" y="99.5">39</text>
<text x="142.4" y="97.1">GND_2</text>
<text x="142.4" y="98.7">GND_3</text>
<text x="142.4" y="100.4">GND_4</text>
<text x="142.4" y="102">GND_4</text>
<text x="154.9" y="97.1">IO33</text>
<text x="154.9" y="98.7">IO34</text>
<text x="154.9" y="100.4">IO35</text>
<text x="160.4" y="96.3">9</text>
<text x="160.4" y="97.9">6</text>
<text x="160.4" y="99.5">7</text>
<text x="97.4" y="103.4" transform="rotate(-90 97.4 103.4)">2</text>
<text x="137.5" y="107.6">P$5</text>
<text x="137.5" y="102.8">P$2</text>
<text x="137.5" y="104.4">P$3</text>
<text x="137.5" y="106">P$4</text>
<text x="142.4" y="103.6">GND_4</text>
<text x="142.4" y="105.2">GND_4</text>
<text x="142.4" y="106.8">GND_4</text>
<text x="97.4" y="111.4" transform="rotate(-90 97.4 111.4)">1</text>
<text x="142.4" y="108.4">GND_4</text>
<text x="3.5" y="124.8">C</text>
<text x="274.9" y="124.8">C</text>
<text x="3.5" y="154.5">B</text>
<text x="275" y="154.5">B</text>
<text x="3.5" y="184.1">A</text>
<text x="274.9" y="184.1">A</text>
<text x="20.2" y="195.7">8</text>
<text x="54.6" y="195.7">7</text>
<text x="88.9" y="195.7">6</text>
<text x="123.2" y="195.7">5</text>
<text x="157.6" y="195.7">4</text>
<text x="191.9" y="195.7">3</text>
<text x="226.2" y="195.7">2</text>
<text x="237.7" y="192.8">ESP32_Module.SchDoc</text>
<text x="260.4" y="195.7">1</text>
</g>
<g font-size="1.4" fill="#800000">
<text x="133.2" y="65.6">EN</text>
<text x="165.5" y="65.6">IO0</text>
<text x="133.2" y="68.8">RXD0</text>
<text x="133.2" y="70.4">TXD0</text>
<text x="165.5" y="67.2">IO2</text>
<text x="165.5" y="68.8">IO4</text>
<text x="165.5" y="70.4">IO5</text>
<text x="131.6" y="75.3">SENSOR_VN</text>
<text x="133.2" y="73.7">SENSOR_VP</text>
<text x="165.5" y="72.1">IO12</text>
<text x="165.5" y="73.7">IO13</text>
<text x="165.5" y="75.3">IO14</text>
<text x="165.5" y="76.9">IO15</text>
<text x="133.2" y="78.5">SD0</text>
<text x="133.2" y="80.1">SD1</text>
<text x="133.2" y="81.7">SD2</text>
<text x="133.2" y="83.4">SD3</text>
<text x="165.5" y="78.5">IO16</text>
<text x="165.5" y="80.1">IO17</text>
<text x="165.5" y="81.7">IO18</text>
<text x="165.5" y="83.4">IO19</text>
<text x="133.2" y="85">CMD</text>
<text x="133.2" y="86.6">CLK</text>
<text x="165.5" y="85">IO21</text>
<text x="165.5" y="86.6">IO22</text>
<text x="165.5" y="88.2">IO23</text>
<text x="165.5" y="89.8">IO25</text>
<text x="165.5" y="91.4">IO26</text>
<text x="165.5" y="93.1">IO27</text>
<text x="165.5" y="94.7">IO32</text>
<text x="96.5" y="101.1">3V3</text>
<text x="165.5" y="96.3">IO33</text>
<text x="165.5" y="97.9">IO34</text>
<text x="165.5" y="99.5">IO35</text>
<text x="110.7" y="106">GND</text>
<text x="102.5" y="112.5">EN</text>
<text x="134.9" y="114.1">GND</text>
<text x="96.1" y="123.8">GND</text>
</g>
<g font-size="1.4" fill="#000080">
<text x="141.3" y="64">IC1</text>
<text x="113.7" y="94.5">22µF</text>
<text x="113.7" y="92.9">C8</text>
<text x="121.8" y="93.7">100nF</text>
<text x="121.8" y="92.1">C7</text>
<text x="98.3" y="107.4">10k</text>
<text x="98.3" y="105.8">R10</text>
<text x="141.3" y="110.8">ESP-WROOM-32D</text>
<text x="99.1" y="119.6">100nF</text>
<text x="99.1" y="117.9">C9</text>
<text x="243.1" y="173.1">www.altium.com</text>
</g>
<g font-size="1.3">
<text x="217.2" y="21.2">4</text>
<text x="219.7" y="24">REVISION</text>
<text x="238.3" y="24">DESCRIPTION</text>
<text x="259.6" y="24">DATE</text>
<text x="266.2" y="24">APPROVED</text>
<text x="257.1" y="170.6">4225 Executive Square</text>
<text x="261.6" y="172.1">92037, La Jolla</text>
<text x="264.5" y="169">Altium Ltd.</text>
<text x="267.9" y="173.6">USA</text>
<text x="274.1" y="169.2" transform="rotate(90 274.1 169.2)">4</text>
</g>
<g font-size="1.1">
<text x="193.3" y="172">ENG:</text>
<text x="198.2" y="169.1">APPROVALS</text>
<text x="210.8" y="169.1">DATE</text>
<text x="193.2" y="179.1">CHK:</text>
<text x="193.3" y="175">DSN:</text>
<text x="215.9" y="175.4">PROJECT REVISION:</text>
<text x="215.9" y="178.8">DESIGN ITEM:</text>
<text x="244.9" y="175">DOCUMENT REVISION:</text>
<text x="245" y="178.9">VARIANT</text>
<text x="193.3" y="185.1">BOM:</text>
<text x="196.8" y="183.3">REFERENCE DOCUMENTS</text>
<text x="216.2" y="182.7">TITLE</text>
<text x="193.3" y="189.9">FAB DWG:</text>
<text x="193.5" y="187.5">ASSY DWG:</text>
<text x="216.9" y="187.5">SIZE</text>
<text x="220.8" y="187.5">CAGE CODE</text>
<text x="229.7" y="187.5">DWG NO.</text>
<text x="270" y="187.5">REV</text>
<text x="193.3" y="192.4">PCB DWG:</text>
<text x="215.9" y="192.4">SCALE:</text>
<text x="226.4" y="192.4">FILE NAME</text>
<text x="261.2" y="192.4">SHEET</text>
<text x="268.6" y="192.4">OF</text>
</g>
<g font-size=".8">
<text x="209.6" y="22.1">DWG. NO.</text>
<text x="214.3" y="22.1">REV. SHT.</text>
<text x="275.4" y="154.9" transform="rotate(90 275.4 154.9)">DWG. NO.</text>
<text x="275.4" y="166.3" transform="rotate(90 275.4 166.3)">REV. SHT.</text>
</g>
</svg>
